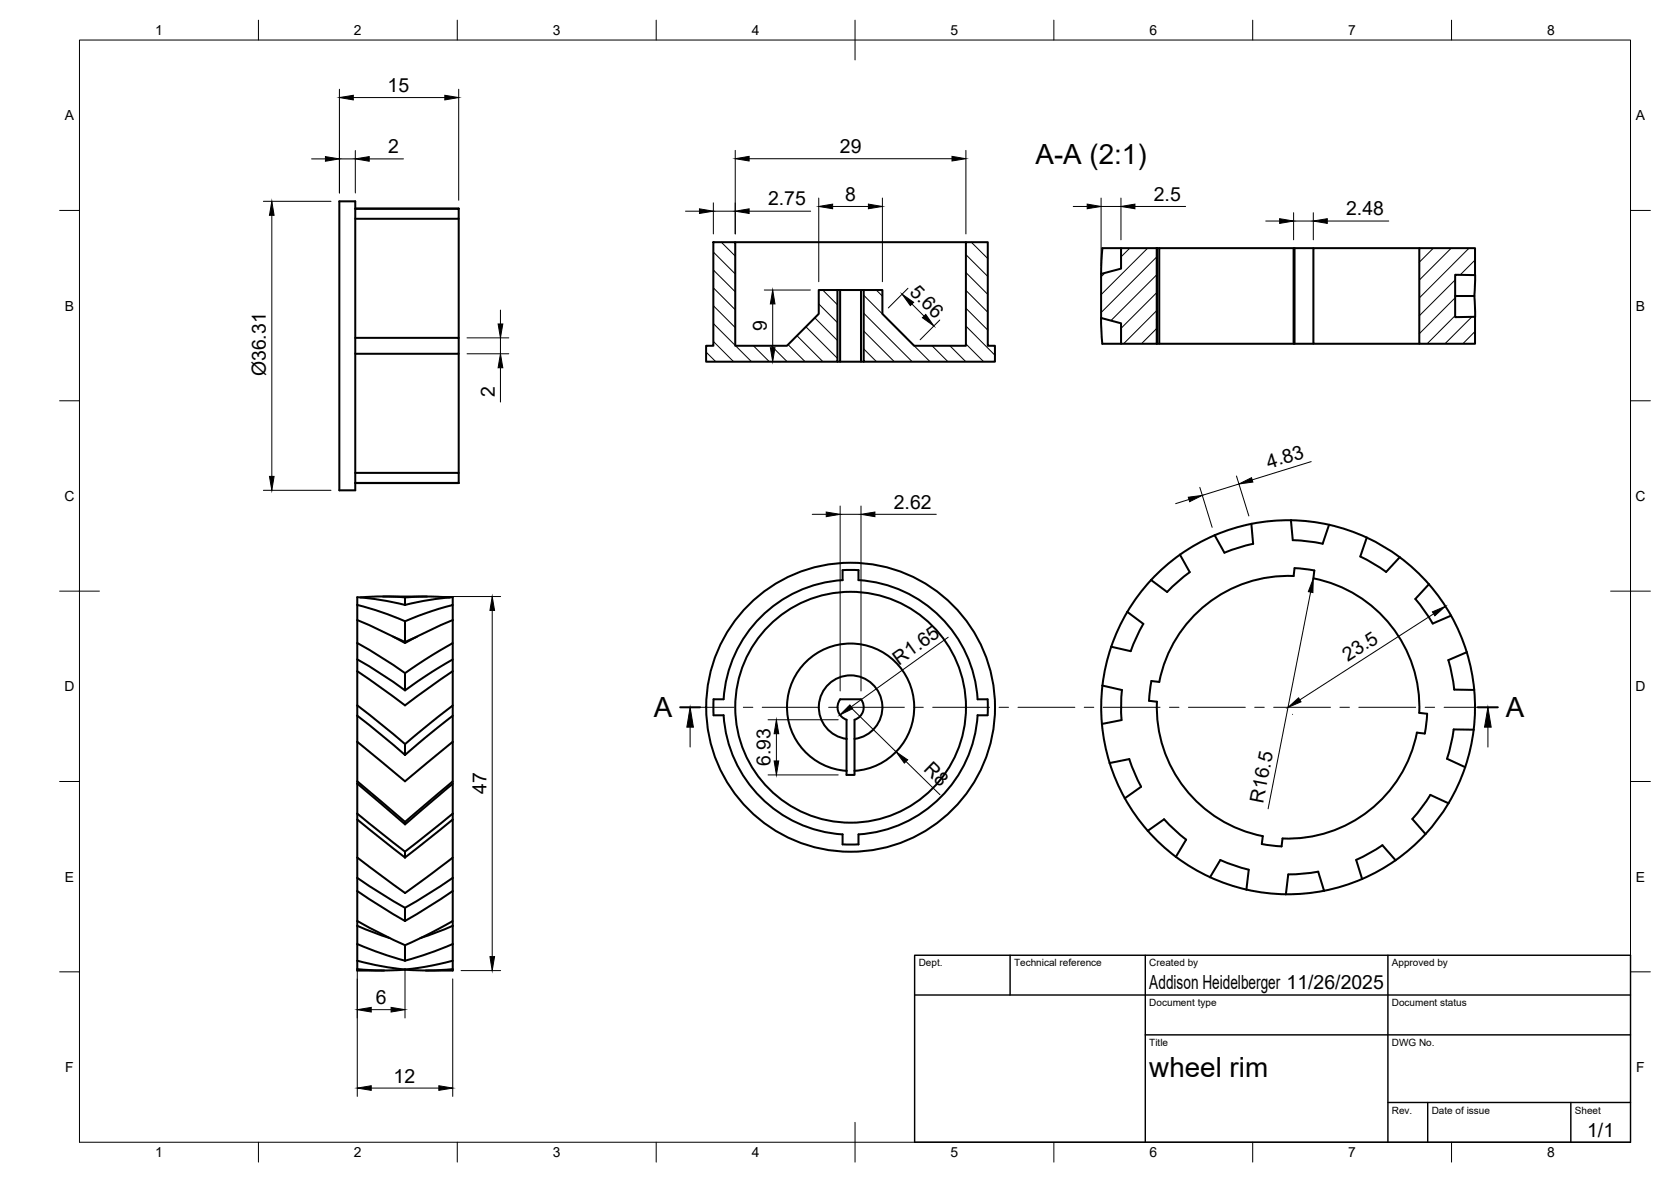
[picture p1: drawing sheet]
<svg xmlns="http://www.w3.org/2000/svg" width="420mm" height="297mm" viewBox="0 0 420 297" stroke-linecap="round" stroke-linejoin="round" font-family="sans-serif">
<!-- layer: Visible -->
<g fill="none" stroke="#000" stroke-width=".51">
<path d="M85.3 50.6h4v72.6h-4zM89.3 52.5h26v2.5h-26M89.3 52.4l26 .1M115.3 55v29.9M179.4 60.9h5.5v26h13l8-8v-6h4.7v18h-33.1v-4h1.9zM184.9 60.9h58M210.6 72.9h.6v18h-.6M211.2 72.9h6M216.5 72.9v18M217.2 72.9h4.7v6l8 8h13v-26h5.5v26h1.8v4h-33zM276.8 79.9l.4 6.5M281.9 62.4h9v24h-9v-5.2l-5-1.3v-11.1l5-1.3z"/>
<path d="M281.9 62.4h-4.7l-.3 6.4M290.9 62.4h39.3M290.9 62.4v24M291.5 62.4v24M325.3 62.4v24M325.5 62.4v24M356.9 62.4h14v6.7h-5v10.6l5-.1v6.8h-14zM356.9 62.4h-26.7v24h26.7M365.9 74.4h4.8M370.7 74.4l.2 5.2M370.9 69.1l-.2 5.3M89.3 84.9h26v4h-26"/>
<path d="M115.3 88.9v29.9M211.2 90.9h6M277.2 86.4h4.7M290.9 86.4h39.3M89.3 118.8h26v2.6M89.3 121.4h26zM296.7 139.4l2.5 4.4-2.7 2.1-3 2.9M296.7 139.4a47 47 0 0 0-13.2 14.4M305.4 134.5l2.5 4.4 3.9-1.4 3.3-.8M305.4 134.5l-4.5 2.2-4.2 2.7M314.6 131.6l.5 5.1M314.6 131.6l-4.6 1.2-4.6 1.7"/>
<path d="M324.6 130.7l.5 5M324.6 130.7l-5 .2-5 .7M324.6 130.7l4.8 .4 4.8 .8M334.2 131.9l-1.6 4.7-3.3-.5-4.2-.4M334.2 131.9l4.8 1.3 4.7 1.9M343.7 135.1l4.2 2.3 4 2.6M343.7 135.1l-1.7 4.8 3.7 2 2.8 1.8 3.4-3.7M89.8 150.1l5.5 .6 6.5 1.3 6.6-1.3 5.4-.6M89.8 152l5.6 1.6 6.4 2.5M89.8 150.1v5.8M89.8 155.9v5.7M89.8 155.8l5.5 2.4 6.5 3.4 5.5-2.8 6.5-3"/>
<path d="M96.3 149.9h11.1M98.8 160l3 1.3M101.8 156.1v5.2l3-1.3M101.8 150.1l-6-.2-5.2 .2M113.1 150.2l-4.9-.3-6.4 .2v1.9M113.8 150.1v1.9l-5.2 1.6-6.8 2.5M113.8 155.9v5.7l-5.2 3.1-6.8 4.5M113.8 152v3.9M211.9 143.3v2.5M211.9 143.3h4v2.5a32 32 0 0 1 29.9 29.9h2.5M211.9 145.8a32 32 0 0 0-30 29.9h-2.5v4M283.4 153.8l4.1 3-1.6 3-1.6 3.8-4.9-1.1"/>
<path d="M283.5 153.8l-2.3 4.2-1.8 4.5M289.4 145.8l4.1 3M325.3 144.8l.2-2 2.9 .2 2.1 .4-.3 2a33 33 0 0 1 26.7 33.7l1.9 .3M325.3 144.8a33 33 0 0 0-33.8 26.6l-2-.3M352 140l3.8 3.2 3.5 3.6M355.9 150.5l2.5 3.3 1.8 2.9 4.6-2M359.3 146.8l-3.4 3.7M359.3 146.8l3 3.8 2.6 4.1M364.9 154.7l2.2 4.5 1.7 4.7M89.8 179.9l6.1 4.8 5.9 5M89.8 165.7l6.1 3.7 5.9 4.1M89.8 161.6l6.1 3.6 5.9 3.9"/>
<path d="M89.8 165.7v14.2M89.8 179.9v17.1M89.8 161.6v4.1M89.8 177.3l12 9.7M89.8 168.7l12 8.6 12-8.6M113.8 161.6v15.7l-12 9.7M113.8 177.3v19.1l-12 10.2M113.8 165.7l-5.2 3.2-6.8 4.6v-4.3M113.8 179.9l-12 9.8M179.4 179.8h2.5M181.9 179.7a32 32 0 0 0 30 30M245.8 179.8h2.5"/>
<path d="M245.8 179.7a32 32 0 0 1-29.9 30v2.5h-4M248.3 175.7v4M277.2 172.3l4.9 1.1M279.4 162.5a47 47 0 0 0 16.3 52.8M282.1 173.4l-.2 3.3 .1 4.2-4.9 1M288.9 176.1l2 .2a33 33 0 0 0 26.6 33.8l-.2 2 2.8 .4 2.1 .2 .3-2a33 33 0 0 0 33.8-26.6M289.5 171.1l-.6 5M358.8 179.4l-.5 4.9M368.8 163.9l1.2 4.7 .7 4.8M368.8 163.9l-4.6 2 1 4.1 .5 3.3 5 .1M370.7 173.4l.2 5-.4 5M89.8 186.4l12 9.9 12-9.9"/>
<path d="M89.8 197v7.5M89.8 196.3l12 10.2M89.8 196.9l12 10.3M101.8 187v2.7M113.8 196.4v8.1M113.8 197l-12 10.2v-.6M212.9 180.9v13.8h2v-1M212.9 193.7a16 16 0 0 1-12.7-24.3 16 16 0 0 1 27.4 0 16 16 0 0 1-12.7 24.3M212.9 180.9a3.3 3.3 0 0 1-1.7-5.2h5.3a3.3 3.3 0 0 1-1.6 5.2M212.9 185.7a8 8 0 0 1-5.8-12.3 8 8 0 0 1 13.6 0 8 8 0 0 1-5.8 12.3M214.9 185.7v8M214.9 180.9v4.8"/>
<path d="M279 191.8l4.9-1 1.2 3.1 1.8 3.8M286.9 197.7l-4.1 2.9M356.3 184.1l1.9 .2M359.6 199.8l4.6 2.1M359.7 199.7l-2.4 3.5-2.2 2.6M368.4 192.8l-1.8 4.6-2.4 4.5M370.5 183.4l-5-.1-.7 4.1-1 3.3 4.6 2.1M370.5 183.4l-.8 4.7-1.3 4.7M89.8 204.5l12 9.5M89.8 204.5v16.1M89.8 205.9l12 9.6 12-9.6M101.8 214v1.5"/>
<path d="M113.8 204.5v11l-12 8.9-12-8.9M113.8 215.5v5.1M113.8 204.5l-12 9.5M211.9 209.7v2.5M288.6 208.8l4.1-2.9 2.3 2.4 3.2 2.7M295.7 215.3l4.1 2.8 4.5 2.3M298.2 211l-2.5 4.3M350.9 216.2l-4.1 2.6-4.3 2.1M350.9 216.2l-3.3-3.8-3.6 2.2-3 1.5 1.5 4.8M355.1 205.8l3.3 3.8M358.4 209.6l-3.5 3.5-4 3.1M364.2 201.9l-2.7 4-3.1 3.7"/>
<path d="M89.8 220.6l6 4 6 3.5 6-3.5 6-4M89.8 237.2v4.2M89.8 220.6v10.9M89.8 231.5v5.7M89.8 237.2l6.6 2.6 5.4 1.6M89.8 232.7l8.2 3M89.8 223.9l6 4 6 3.5M89.8 231.4l6.1 3.3 5.9 2.8M101.8 228.2v3.3M101.8 237.5v3.9M113.8 223.9l-6 4-6 3.5M113.8 232.7l-8.1 3"/>
<path d="M113.8 237.2l-6.5 2.6-5.5 1.6M113.8 237.2v4.2l-6.9 1.6-5.1 .6M113.8 220.6v10.9l-5.2 2.8-6.8 3.2M113.8 231.5v5.7M304.2 220.5l2.6-4.4 3.2 1.3 4 1.2-.6 5M304.3 220.4a47 47 0 0 0 38.2 .5M332.9 223.9l-1.4-4.9-4.2 .6-3.4 .1-.6 5.1M89.8 243.5l5.5 .4 6.5-.2M89.8 241.4v2.5h6.8M89.8 241.4l5.6 1.3 6.4 .9M101.8 243.6v.1M113.8 241.4v2.5h-6.7"/>
<path d="M113.8 243.5l-5.4 .4-6.6-.2"/>
<circle cx="213.9" cy="177.7" r="29"/>
<circle cx="213.9" cy="177.7" r="36.3"/>
</g>
<!-- layer: BORDER -->
<g fill="none" stroke="#000" stroke-width=".25">
<path d="M20 10.1h390v276.9h-390zM65 5.1v5M115 5.1v5M165 5.1v5M215 5.1v10M265 5.1v5M315 5.1v5M365 5.1v5M15 52.9h5M410 52.9h5M15 100.7h5M410 100.7h5"/>
<path d="M15 148.6h10M405 148.6h10M15 196.4h5M410 196.4h5M15 244.2h5M410 244.2h5M65 287v5M115 287v5M165 287v5M215 282.1v9.9M265 287v5M315 287v5"/>
<path d="M365 287v5"/>
</g>
<!-- layer: TITLEBLOCK -->
<path d="M230 240.1h180v46.9h-180zM230 250h180M254 240.1v9.9M288 240.1v46.9M349 240.1v46.9M288 260.1h122M349 277.1h61M359 277.1v9.9M395 277.1v9.9" fill="none" stroke="#000" stroke-width=".36"/>
<!-- layer: Hatching -->
<g fill="none" stroke="#000" stroke-width=".25">
<path d="M179.4 76.8l5.5 5.5M179.4 72.3l5.5 5.5M179.4 67.8l5.5 5.5M179.4 63.3l5.5 5.5M181.4 60.9l3.5 3.5M204.9 79.9l5.7 5.7M205.9 76.4l4.7 4.7M206.9 72.9l3.7 3.7M217.2 78.7l12.1 12.2M217.2 74.2l16.6 16.7M220.3 72.9l1.6 1.5M242.9 77.5l5.5 5.5"/>
<path d="M242.9 73l5.5 5.5M242.9 68.5l5.5 5.5M242.9 64l5.5 5.5M244.2 60.9l4.2 4.1M277.8 68.6l-.9 1M284.1 62.4l-2.2 2.2M288.5 62.4l-11.6 11.6M290.9 64.5l-14 14.1M290.9 69l-11.6 11.6M290.9 73.5l-9 9M290.9 78l-8.4 8.4M360.4 62.4l-3.5 3.5"/>
<path d="M364.9 62.4l-8 8M365.9 70.4l-9 9M365.9 74.9l-9 9M365.9 79.3l-7.1 7.1M369.4 62.4l-12.5 12.5M370.1 79.6l-6.8 6.8M370.9 65.4l-3.7 3.7M177.5 88.5l2.5 2.4M179.4 85.8l5 5.1M179.4 81.3l5.5 5.5M184.9 86.9l4 4M189.4 86.9l4 4"/>
<path d="M193.9 86.9l4 4M198.1 86.6l4.3 4.3M200.4 84.4l6.5 6.5M202.6 82.1l8 8M217.2 87.7l3.2 3.2M217.2 83.2l7.7 7.7M234.3 86.9l4 4M238.8 86.9l4 4M242.9 86.4l4.4 4.5M242.9 81.9l7.3 7.4M290.9 82.5l-3.9 3.9M370.9 83.3l-3.1 3.1"/>
</g>
<!-- layer: Section Lines -->
<path d="M171 177.7h5M371.6 177.7h5" fill="none" stroke="#000" stroke-width=".51"/>
<g fill="none" stroke="#000" stroke-width=".25">
<path d="M176 177.7h8.5M186.9 177.7h2.4M191.7 177.7h14.3M208.3 177.7h2.4M213.1 177.7h14.3M229.8 177.7h2.4M234.5 177.7h14.3M251.2 177.7h2.4M256 177.7h14.3M272.6 177.7h2.4M277.4 177.7h14.3M294.1 177.7h2.3"/>
<path d="M298.8 177.7h14.3M315.5 177.7h2.4M320.3 177.7h14.2M336.9 177.7h2.4M341.7 177.7h14.3M358.4 177.7h2.3M363.1 177.7h8.5M173.5 182.7v5M374.1 182.7v5"/>
</g>
<path d="M173.5 177.7l.8 5h-1.6zM374.1 177.7l.8 5h-1.6z" fill="#000" stroke="#000" stroke-width=".25"/>
<!-- layer: FD_Dimensions -->
<g fill="none" stroke="#000" stroke-width=".25">
<path d="M78.3 39.9h3.5M85.3 22.4v26.1M85.3 39.9h4M88.8 24.5h23M89.3 37.8v10.7M92.8 39.9h8.7M115.3 22.4v27.9M184.9 37.8v21M188.4 39.9h51M242.9 37.8v21M66.2 50.6h17M68.3 54.1v65.6"/>
<path d="M172.4 53.1h3.5M179.4 51v7.8M179.4 53.1h5.5M188.4 53.1h15.4M205.9 49.8v21M209.4 51.9h9M221.9 49.8v21M269.9 51.9h3.5M276.9 51.9h5M276.9 49.8v16.9M281.9 49.8v10.5M285.4 51.9h12.7"/>
<path d="M318.3 55.5h3.5M325.3 53.5v6.8M325.3 55.5h4.9M330.2 53.5v6.8M333.7 55.5h15.5M125.8 77.9v3.5M192.2 72.9h11.6M194.3 76.4v11M228.3 72.4l-4.9 5M229.3 76.4l3 3M117.4 84.9h10.5M117.4 88.9h10.5"/>
<path d="M125.8 84.9v4M125.8 92.4v8.6M193.9 90.9h2.5M236.3 80.4l-4.9 5M310.9 119.6l3.1 10.1M329.7 116l-14.8 4.6M66.2 123.2h17M204.2 129.3h3.6M211.2 127.2v46.4M211.2 129.3h5.3M216.5 127.2v46.4M220 129.3h15.4"/>
<path d="M299 125.5l-3.4 1.1M301.7 122.5l3.1 10M311.5 121.6l-9.2 2.9M109.5 149.9h16.4M123.8 153.4v87M329.5 148.8l-10.6 54.4M360.5 154.2l-33.7 21.7M364.5 154.1h.1M213.9 177.7l11.4 11.2M238.4 160.1l-24.4 17.5M325 179.5h.1M193.1 180.9h17.7"/>
<path d="M193.1 194.7h17.7M195.2 184.4v6.8M227.8 191.4l8.5 8.3M89.8 243.5v32M93.3 253.7h5M101.8 243.5v12.3M113.8 246v29.5M115.9 243.9h10M93.3 273.4h17"/>
</g>
<g fill="#000" stroke="#000" stroke-width=".25">
<path d="M81.8 39.4l3.5 .5-3.5 .6zM85.3 24.5l3.5-.6v1.2zM89.3 39.9l3.5-.5v1.1zM111.8 23.9l3.5 .6-3.5 .6zM184.9 39.9l3.5-.6v1.2zM239.4 39.3l3.5 .6-3.5 .6zM68.3 50.6l.6 3.5h-1.1zM175.9 52.5l3.5 .6-3.5 .5zM184.9 53.1l3.5-.6v1.1zM205.9 51.9l3.5-.6v1.2zM218.4 51.3l3.5 .6-3.5 .6zM273.4 51.3l3.5 .6-3.5 .6z"/>
<path d="M281.9 51.9l3.5-.6v1.2zM321.8 55l3.5 .5-3.5 .6zM330.2 55.5l3.5-.5v1.1zM194.3 72.9l.6 3.5h-1.2zM226.8 73.9l2.9 2.1-.8 .8zM231.9 79.8l.9-.8 2 2.9zM125.2 81.4h1.2l-.6 3.5zM125.8 88.9l.6 3.5h-1.2zM193.7 87.4h1.2l-.6 3.5zM67.8 119.7h1.1l-.6 3.5zM207.8 128.7l3.4 .6-3.4 .5zM216.5 129.3l3.5-.6v1.1z"/>
<path d="M298.8 125l3.5-.5-3.2 1.6zM311.5 121.6l3.2-1.6 .3 1.1zM123.8 149.9l.6 3.5h-1.2zM330.2 145.4l-.1 3.5-1.1-.2zM360.2 153.8l3.2-1.4-2.6 2.4zM213.7 177.2l.7 .9-3.2 1.6zM323.9 177.8l2.6-2.4 .6 1zM195.2 180.9l.6 3.5h-1.2zM194.6 191.2h1.2l-.6 3.5zM225.3 188.9l2.9 2.1-.8 .8zM89.8 253.7l3.5-.5v1.1zM98.3 253.2l3.5 .5-3.5 .6z"/>
<path d="M123.2 240.4h1.2l-.6 3.5zM89.8 273.4l3.5-.6v1.2zM110.3 272.8l3.5 .6-3.5 .6z"/>
</g>
<g font-size="7">
<text x="260.3" y="41.2">A-A (2:1)</text>
<text x="164.4" y="180.2">A</text>
<text x="378.6" y="180.2">A</text>
<text x="289" y="270.6">wheel rim</text>
</g>
<g font-size="4.9">
<text x="97.5" y="23.1">15</text>
<text x="97.6" y="38.5">2</text>
<text x="211.2" y="38.4">29</text>
<text x="193.1" y="51.6">2.75</text>
<text x="212.5" y="50.4">8</text>
<text x="290.1" y="50.4">2.5</text>
<text x="338.5" y="54.1">2.48</text>
<text x="228.5" y="73.5" transform="rotate(45 228.5 73.5)">5.66</text>
<text x="192.8" y="83.2" transform="rotate(-90 192.8 83.2)">9</text>
<text x="66.8" y="94.6" transform="rotate(-90 66.8 94.6)">Ø36.31</text>
<text x="124.4" y="99.8" transform="rotate(-90 124.4 99.8)">2</text>
<text x="319" y="117.8" transform="rotate(-17 319 117.8)">4.83</text>
<text x="224.7" y="127.8">2.62</text>
<text x="226" y="167.2" transform="rotate(-36 226 167.2)">R1.65</text>
<text x="338.9" y="166.4" transform="rotate(-33 338.9 166.4)">23.5</text>
<text x="193.8" y="192.5" transform="rotate(-90 193.8 192.5)">6.93</text>
<text x="232.1" y="193.5" transform="rotate(44 232.1 193.5)">R8</text>
<text x="122.4" y="199.5" transform="rotate(-90 122.4 199.5)">47</text>
<text x="317.6" y="202" transform="rotate(-79 317.6 202)">R16.5</text>
<text x="289" y="248.5">Addison Heidelberger 11/26/2025</text>
<text x="94.5" y="252.3">6</text>
<text x="99" y="272">12</text>
<text x="399.1" y="285.7">1/1</text>
</g>
<g font-size="3.5">
<text x="39" y="8.8">1</text>
<text x="89" y="8.8">2</text>
<text x="139" y="8.8">3</text>
<text x="189" y="8.8">4</text>
<text x="239" y="8.8">5</text>
<text x="289" y="8.8">6</text>
<text x="339" y="8.8">7</text>
<text x="389" y="8.8">8</text>
<text x="16.3" y="30.2">A</text>
<text x="411.3" y="30.2">A</text>
<text x="16.3" y="78">B</text>
<text x="411.3" y="78">B</text>
<text x="16.2" y="125.9">C</text>
<text x="411.2" y="125.9">C</text>
<text x="16.2" y="173.7">D</text>
<text x="411.2" y="173.7">D</text>
<text x="16.3" y="221.6">E</text>
<text x="411.3" y="221.6">E</text>
<text x="16.4" y="269.4">F</text>
<text x="411.4" y="269.4">F</text>
<text x="39" y="290.8">1</text>
<text x="89" y="290.8">2</text>
<text x="139" y="290.8">3</text>
<text x="189" y="290.8">4</text>
<text x="239" y="290.8">5</text>
<text x="289" y="290.8">6</text>
<text x="339" y="290.8">7</text>
<text x="389" y="290.8">8</text>
</g>
<g font-size="2.5">
<text x="231" y="242.9">Dept.</text>
<text x="255" y="242.9">Technical reference</text>
<text x="289" y="242.9">Created by</text>
<text x="350" y="242.9">Approved by</text>
<text x="289" y="252.8">Document type</text>
<text x="350" y="252.8">Document status</text>
<text x="289" y="262.9">Title</text>
<text x="350" y="262.9">DWG No.</text>
<text x="350" y="279.9">Rev.</text>
<text x="360" y="279.9">Date of issue</text>
<text x="396" y="279.9">Sheet</text>
</g>
</svg>
